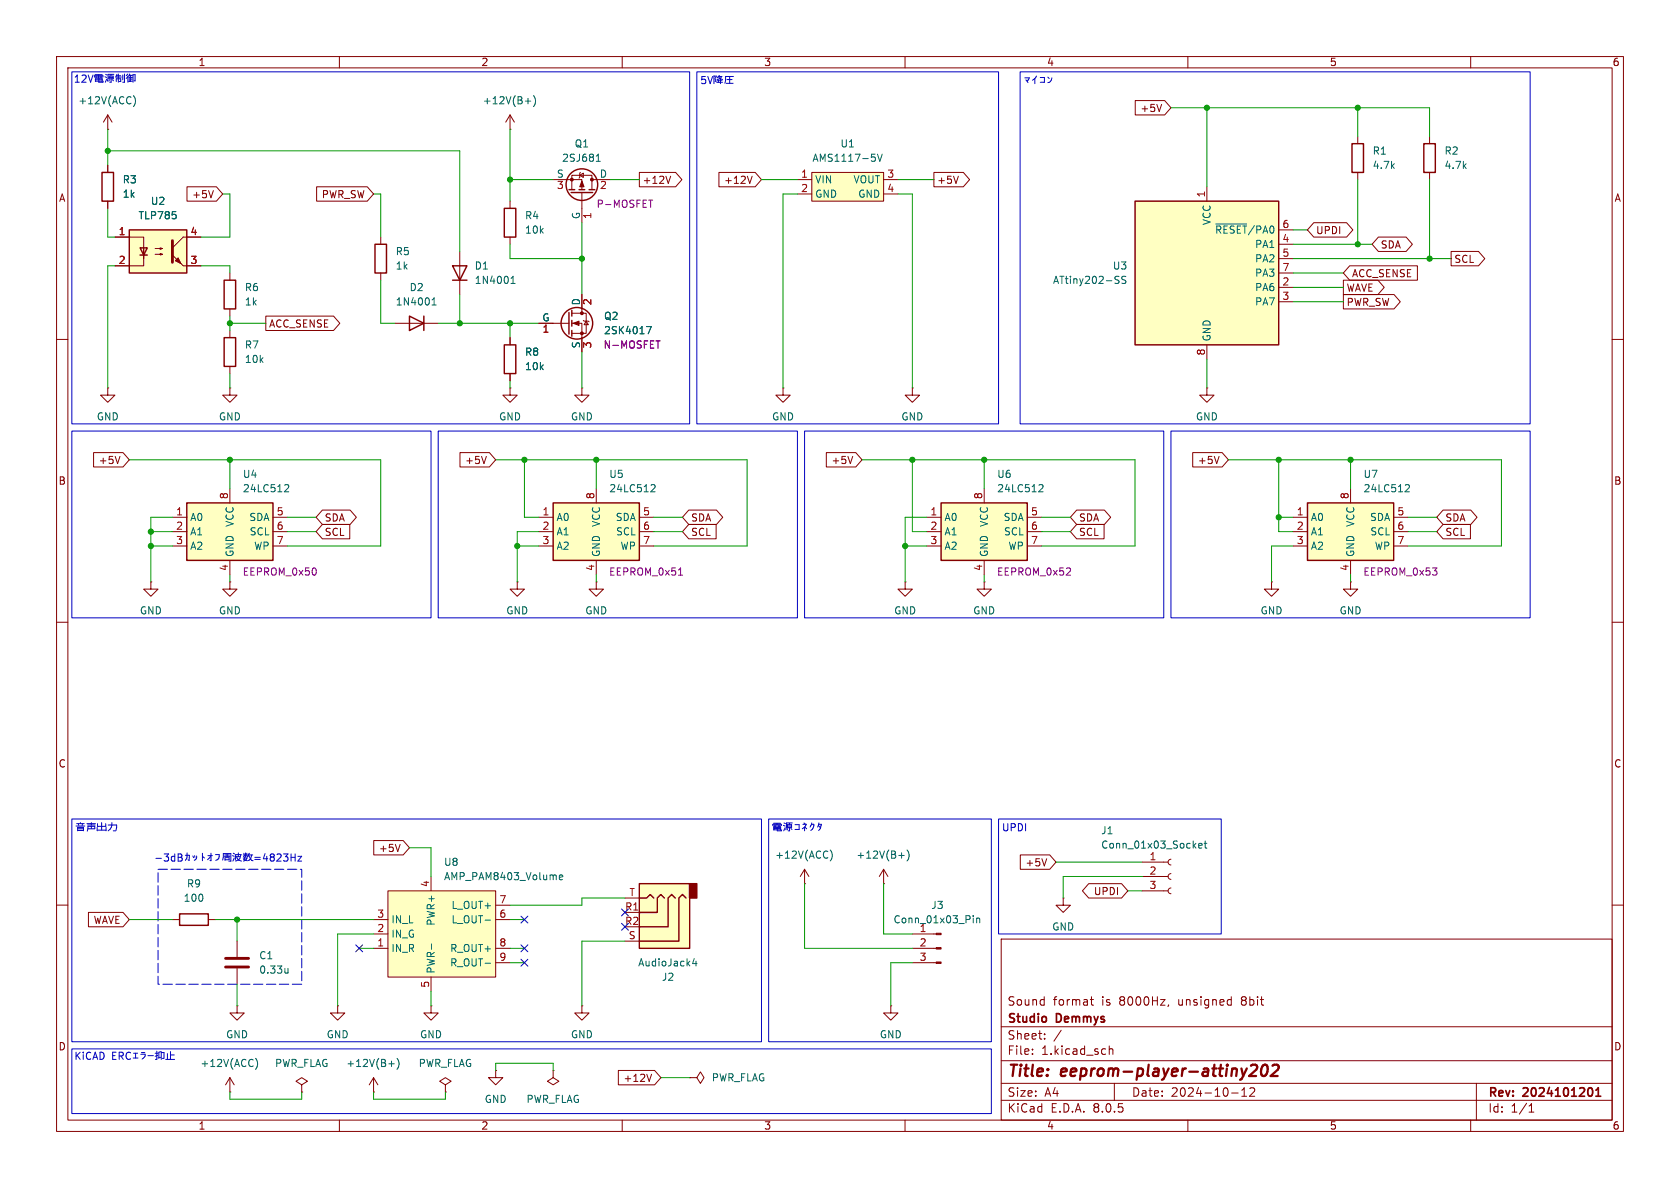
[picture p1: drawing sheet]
<svg xmlns="http://www.w3.org/2000/svg" width="297mm" height="210mm" viewBox="0 0 297 210" stroke-linecap="round" stroke-linejoin="round" font-family="sans-serif">
<g fill="none" stroke="#840000" stroke-width=".18">
<path d="M10 10h277v190h-277zM12 12h273v186h-273zM60 10v2M110 10v2M160 10v2M210 10v2M260 10v2M19 22.9h.1M19 20.3l-.7 1.3M19 20.3v2.6M19 20.3l.8 1.3M90.2 22.9h.1"/>
<path d="M90.2 20.3v2.6M90.2 20.3l-.8 1.3M90.2 20.3l.7 1.3M97.8 31.8h5.1v1.7M101.1 33.5v-2.5h3.5v2.5M102.5 31l.6-.4v.8zM102.6 30.5l-.1 .1v.8l-.1 .1M102.9 34v5.4M104.6 31.8h3.3M10 60h2M40.6 48.3v1.2M40.6 54.6v1.3"/>
<path d="M40.6 58.4v1.3M67.3 41.9v1.3M67.3 48.3v1.2M90.2 59.7v1.3M95.2 57.2h5.4M101.1 57.2h1.8v5M101.1 55.4h2.5v3.5h-2.5M102.9 52.1v3.3M103.1 56.6l.2 .2h.7l.1 .1M103.6 56.8l.4 .6h-.7zM285 60h2M19 68.6v1.3h1.3l-1.3 1.2-1.2-1.2h1.2"/>
<path d="M19 68.6h.1M40.6 68.6v1.3h1.3l-1.3 1.2-1.2-1.2h1.2M40.6 68.6h.1M40.6 64.8v1.2M90.2 68.6v1.3h1.2l-1.2 1.2-1.3-1.2h1.3M90.2 68.6h.1M90.2 66v1.3M102.9 68.6v1.3h1.2l-1.2 1.2-1.3-1.2h1.3M102.9 68.6h.1M10 110h2M285 110h2M10 160h2"/>
<path d="M285 160h2M30.5 162.6h1.2M36.8 162.6h1.3M41.9 177.8v1.3h1.3l-1.3 1.2-1.3-1.2h1.3M41.9 177.8h.1M41.9 166.4v2.8M41.9 171.2v2.8M76.2 177.8v1.3h1.3l-1.3 1.2-1.3-1.2h1.3M76.2 177.8h.1M102.9 177.8v1.3h1.2l-1.2 1.2-1.3-1.2h1.3M102.9 177.8h.1M157.5 177.8v1.3h1.2l-1.2 1.2-1.3-1.2h1.3"/>
<path d="M157.5 177.8h.1M177 166h108v32h-108zM192.7 176.7h.6M193 176.2v1.3l.3 .2M206.6 177.6l-.1 .3M217.5 176.7l.2 .1M217.7 176.2v1.5M217.7 177.6l-.2 .1M60 198v2M66 193h.1M66 190.5l-.7 1.3M66 190.5v2.5"/>
<path d="M66 190.5l.8 1.3M78.7 191.8l1.1-.7-1.1-.6-1 .6 1 .7v1.2M78.7 193h.1M87.6 189.2v1.3h1.3l-1.3 1.3-1.2-1.3h1.2M87.6 189.2h.1M110 198v2M121.9 190.5h1.3l.6-1 .7 1-.7 1-.6-1M121.9 190.5h.1M160 198v2M177 194.5h108M177 191.5h108M177 187.5h108"/>
<path d="M177 181.5h108M182.5 186.3v.1M182.5 185.5v.1M184.7 183.6v.1M184.7 182.8v.1M187.6 182.1l-1.3 2M196.1 184.9v1.5M196.1 185.5l.2-.1 .4 .1v.9M197 191.5v3M210 198v2M217.7 193.2h1.2M219.5 193.8h.9"/>
<path d="M219.5 192.7l.5-.4v1.5M221 192.4l.5-.1 .2 .1 .1 .3-.9 1.1h.9M260 198v2M261 191.5v6.5M270.3 196.6h.9M270.3 195.5l.4-.4v1.5"/>
</g>
<path d="M281.3 192.4l.3 .5-.3 .8M282.1 193.8h.9M282.1 192.7l.5-.4v1.5" fill="none" stroke="#840000" stroke-width=".3"/>
<path d="M221.1 188.4l.4-.2h.4a.45 .45 0 0 1 .3 .6l-.1 .3-1.3 1.1h1.3M223.2 188.4a.46 .46 0 0 1 .5-.2 .46 .46 0 0 1 .4 .4 1.15 1.15 0 0 1-.8 1.6l-.2-.1a1.54 1.54 0 0 1 .1-1.7zM225 188.4l.3-.2h.4a.45 .45 0 0 1 .4 .6l-.2 .3-1.3 1.1h1.3" fill="none" stroke="#840000" stroke-width=".4"/>
<g fill="none" stroke="#840000" stroke-width=".25">
<path d="M100.6 33.5h1M101 34h3.8M102.4 33.5h1M104.1 33.5h1.1M39.6 59.7h2.1v5.1h-2.1zM39.6 49.5h2.1v5.1h-2.1zM66.3 43.2h2v5.1h-2zM100.6 55.2v3.9M101.1 54.9v1M101.1 56.6v1.1M101.1 58.4v1M89.2 61h2v5h-2z"/>
<path d="M31.7 161.5h5.1v2.1h-5.1z"/>
<circle cx="102.9" cy="32.6" r="2.79"/>
<circle cx="102" cy="57.1" r="2.79"/>
</g>
<g fill="#840000" stroke="#840000" stroke-width=".18">
<path d="M102.9 32l.4 1h-.8z"/>
<path d="M101.3 57.2l1.1-.4v.7z"/>
<circle cx="101.1" cy="31.7" r=".25"/>
<circle cx="104.6" cy="31.7" r=".25"/>
<circle cx="102.9" cy="58.9" r=".25"/>
<circle cx="102.9" cy="55.4" r=".25"/>
</g>
<path d="M23.6 16.9a1.46 1.46 0 0 1 0 1.9M92.9 17.9h.9M93.3 17.4v1M94.3 16.9a1.46 1.46 0 0 1 0 1.9M105.4 28.5h.7M105.4 27.6l.4-.4v1.3M114.3 57.7h.8l-.5 1.3M50.9 171.2v.8M50.9 171.9l-.4 .1M68.7 188.1h1M69.2 187.6v.9M70.2 187.1a1.46 1.46 0 0 1 0 1.9" fill="none" stroke="#006464" stroke-width=".18"/>
<path d="M114.7 35.4h.7M116 60.3h.7" fill="none" stroke="#840084" stroke-width=".18"/>
<path d="M39.9 170.9h4M39.9 169.4h4" fill="none" stroke="#840000" stroke-width=".51"/>
<path d="M22.9 40.6h10.1v7.7h-10.1z" fill="#ffffc2"/>
<path d="M22.9 40.6h10.1v7.7h-10.1zM24.8 43.8h1.2l-.6 1.3zM24.8 45.1h1.2" fill="none" stroke="#840000" stroke-width=".25"/>
<path d="M20.3 41.9h5.1v3.8v-1.9M25.4 45.1v1.9h-5.1M27.4 45h1.3l-.4 .1v-.3l.4 .2M27.4 43.9h1.3l-.4 .2v-.3l.4 .1M32.4 47h3.2M35.6 41.9h-3.2l-1.9 1.9" fill="none" stroke="#840000" stroke-width=".18"/>
<g fill="#840000" stroke="#840000" stroke-width=".18">
<path d="M30.5 45.1l1.9 1.9z"/>
<path d="M31 46.1l.5-.5 .5 1z"/>
</g>
<path d="M30.5 42.5v3.9" fill="none" stroke="#840000" stroke-width=".51"/>
<path d="M31.1 38v.6" fill="none" stroke="#006464" stroke-width=".18"/>
<path d="M68.6 157.5h19v15.2h-19z" fill="#ffffc2"/>
<g fill="none" stroke="#840000" stroke-width=".18">
<path d="M19 29.2v1.3M19 35.6v1.2M90.2 35.6v1.2M69.8 57.2h7.7M90.2 41.9v1.3M68.6 157.5h19v15.2h-19zM76.2 154.9v2.6M59.7 177.8v1.3h1.3l-1.3 1.2-1.3-1.2h1.3M59.7 177.8h.1M66 167.6h2.6M66 165.1h2.6M66 162.6h2.6"/>
<path d="M76.2 172.7v2.6M87.6 167.6h2.6M87.6 162.6h2.6M87.6 160h2.6M87.6 170.2h2.6"/>
</g>
<path d="M76.4 53.9h.7M76.4 53l.3-.4v1.3M98.9 155.1l.6-.1-.1-.3h-.3l-.2 .2v.6h.5M76.3 166.9v.9M85.8 162.7h.9M85.8 170.3h.9" fill="none" stroke="#006464" stroke-width=".18"/>
<path d="M18 30.5h2.1v5.1h-2.1zM89.2 36.8h2v5.1h-2zM72.4 55.9l2.5 1.3-2.5 1.2zM74.9 55.9v2.5" fill="none" stroke="#840000" stroke-width=".25"/>
<path d="M113 156.2h8.9v11.4h-8.9z" fill="#ffffc2"/>
<path d="M121.9 156.2h1.3v2.6h-1.3z" fill="#840000" stroke="#840000" stroke-width=".25"/>
<path d="M80 47h2.5l-1.2 2.5zM80 49.5h2.5M113 156.2h8.9v11.4h-8.9zM113 158.8h1.3l.6-.7 .7 .7M117.5 158.8l-.7-.7-.6 .7v2.5h-3.2M119.4 158.8l-.7-.7-.6 .7v5h-5.1M121.3 158.8l-.7-.7-.6 .7v7.6h-7" fill="none" stroke="#840000" stroke-width=".25"/>
<g fill="none" stroke="#840000" stroke-width=".18">
<path d="M81.3 44.5v7.6M174 102.9v1.2h1.3l-1.3 1.3-1.3-1.3h1.3M174 102.9h.1M110.5 158.8h2.5M156.2 156.2h.1M156.2 153.7l-.8 1.2M156.2 153.7v2.5M156.2 153.7l.8 1.2M188 158.8v1.2h1.2l-1.2 1.3-1.3-1.3h1.3M188 158.8h.1M201.9 157.5h4.6M201.9 154.9h4.6"/>
<path d="M201.9 152.4h4.6M207 157l-.3 .1-.2 .4 .2 .3 .3 .2M207 154.4l-.3 .2-.2 .3 .2 .4 .3 .1M207 151.9l-.3 .1-.2 .4 .2 .4 .3 .1M110.5 161.3h2.5M110.5 166.4h2.5M40.6 193h.1M40.6 190.5l-.7 1.3M40.6 190.5v2.5M40.6 190.5l.8 1.3M53.3 191.8l1.1-.7-1.1-.6-1 .6 1 .7v1.2M53.3 193h.1"/>
<path d="M97.8 189.2v1.3l1 .6-1 .7-1-.7 1-.6M97.8 189.2h.1"/>
</g>
<path d="M90.3 50.1h.8M90.3 49.2l.4-.4v1.3M158.9 151.2h1M159.4 150.7v1M160.4 150.3a1.46 1.46 0 0 1 0 1.9M211.9 149.5l.6-.1v-.3h-.4l-.2 .2 .1 .6h.5M212.9 149.1h.5M213.1 148.7v1.1l.3 .1M122.7 169.4l-.3 .9h.8M123 169.9v.9M45.2 187.1a1.46 1.46 0 0 1 0 1.9" fill="none" stroke="#006464" stroke-width=".18"/>
<path d="M200.7 35.6h25.4v25.4h-25.4z" fill="#ffffc2"/>
<path d="M200.7 35.6h25.4v25.4h-25.4z" fill="none" stroke="#840000" stroke-width=".25"/>
<path d="M213.4 33v2.6M226.1 50.8h2.5M226.1 53.3h2.5M226.1 43.2h2.5M226.1 45.7h2.5M226.1 40.6h2.5M226.1 48.3h2.5M213.4 61v2.5" fill="none" stroke="#840000" stroke-width=".18"/>
<path d="M214.9 39.6h5.5M197.3 49.4l.4 .2 .1 .3-.2 .2h-.3M197.3 48.8l.5 .1M199 48.9l-.4-.1-.3 .3 .1 .3 .6 .2v.4l-.2 .1-.5-.1" fill="none" stroke="#006464" stroke-width=".18"/>
<path d="M166.4 88.9h15.2v10.2h-15.2z" fill="#ffffc2"/>
<path d="M166.4 88.9h15.2v10.2h-15.2z" fill="none" stroke="#840000" stroke-width=".25"/>
<g fill="none" stroke="#840000" stroke-width=".18">
<path d="M213.4 68.6v1.3h1.2l-1.2 1.2-1.3-1.2h1.3M213.4 68.6h.1M163.8 91.4h2.6M163.8 94h2.6M163.8 96.5h2.6M174 86.4v2.5M174 99.1v2.5M181.6 91.4h2.5M181.6 94h2.5M181.6 96.5h2.5M40.6 102.9v1.2h1.3l-1.3 1.3-1.2-1.3h1.2M40.6 102.9h.1"/>
<path d="M91.4 102.9v1.2h1.3l-1.3 1.3-1.2-1.3h1.2M91.4 102.9h.1M105.4 102.9v1.2h1.3l-1.3 1.3-1.3-1.3h1.3M105.4 102.9h.1"/>
</g>
<path d="M183.9 85.7h.4l.1 .3-.8 .9h.8" fill="none" stroke="#006464" stroke-width=".18"/>
<path d="M189.1 100.5l.2 .1-.1 .3-.7 .8h.8" fill="none" stroke="#840084" stroke-width=".18"/>
<path d="M97.8 88.9h15.2v10.2h-15.2z" fill="#ffffc2"/>
<path d="M97.8 88.9h15.2v10.2h-15.2z" fill="none" stroke="#840000" stroke-width=".25"/>
<g fill="none" stroke="#840000" stroke-width=".18">
<path d="M95.2 91.4h2.6M95.2 94h2.6M95.2 96.5h2.6M105.4 86.4v2.5M105.4 99.1v2.5M113 91.4h2.6M113 94h2.6M113 96.5h2.6M224.8 102.9v1.2h1.3l-1.3 1.3-1.3-1.3h1.3M224.8 102.9h.1M142.2 156.2h.1M142.2 153.7l-.7 1.2"/>
<path d="M142.2 153.7v2.5M142.2 153.7l.8 1.2"/>
</g>
<path d="M115.3 85.7h.4l.1 .3-.8 .9h.8M146.8 150.3a1.46 1.46 0 0 1 0 1.9" fill="none" stroke="#006464" stroke-width=".18"/>
<path d="M120 101.7h.7" fill="none" stroke="#840084" stroke-width=".18"/>
<path d="M33 88.9h15.3v10.2h-15.3z" fill="#ffffc2"/>
<path d="M33 88.9h15.3v10.2h-15.3z" fill="none" stroke="#840000" stroke-width=".25"/>
<path d="M30.5 91.4h2.5M30.5 94h2.5M30.5 96.5h2.5M40.6 86.4v2.5M40.6 99.1v2.5M48.3 91.4h2.5M48.3 94h2.5M48.3 96.5h2.5" fill="none" stroke="#840000" stroke-width=".18"/>
<path d="M50.5 85.7h.4l.1 .3-.7 .9h.7" fill="none" stroke="#006464" stroke-width=".18"/>
<path d="M55.8 100.5l.1 .4-.1 .7" fill="none" stroke="#840084" stroke-width=".18"/>
<path d="M231.1 88.9h15.3v10.2h-15.3z" fill="#ffffc2"/>
<path d="M239 25.4h2v5.1h-2zM251.7 25.4h2v5.1h-2zM231.1 88.9h15.3v10.2h-15.3z" fill="none" stroke="#840000" stroke-width=".25"/>
<g fill="none" stroke="#840000" stroke-width=".18">
<path d="M240 24.1v1.3M240 30.5v1.3M252.7 24.1v1.3M252.7 30.5v1.3M138.4 68.6v1.3h1.3l-1.3 1.2-1.2-1.2h1.2M138.4 68.6h.1M161.3 68.6v1.3h1.3l-1.3 1.2-1.3-1.2h1.3M161.3 68.6h.1M228.6 91.4h2.5M228.6 94h2.5M228.6 96.5h2.5M238.8 86.4v2.5"/>
<path d="M238.8 99.1v2.5M246.4 91.4h2.5M246.4 94h2.5M246.4 96.5h2.5M26.7 102.9v1.2h1.2l-1.2 1.3-1.3-1.3h1.3M26.7 102.9h.1M160 102.9v1.2h1.3l-1.3 1.3-1.3-1.3h1.3M160 102.9h.1M238.8 102.9v1.2h1.2l-1.2 1.3-1.3-1.3h1.3M238.8 102.9h.1M161.3 170.2h4.2M161.3 167.6h4.2"/>
<path d="M161.3 165.1h4.2"/>
</g>
<path d="M248.6 85.7h.4l.2 .3-.8 .9h.8M172.1 161.9v.1M172.1 162.3v.8M172.7 162.3v.8M172.7 162.4l.1-.1 .3 .1 .1 .7" fill="none" stroke="#006464" stroke-width=".18"/>
<path d="M253.2 100.4h.8l-.4 .5M253.9 100.9l.1 .2-.1 .5" fill="none" stroke="#840084" stroke-width=".18"/>
<g fill="#840000" stroke="#840000" stroke-width=".18">
<path d="M165.5 170.1h.9v.2h-.9z"/>
<path d="M165.5 167.5h.9v.3h-.9z"/>
<path d="M165.5 165h.9v.2h-.9z"/>
</g>
<path d="M143.5 30.5h12.7v5.1h-12.7z" fill="#ffffc2"/>
<g fill="none" stroke="#840000" stroke-width=".18">
<path d="M200.7 17.8h5.2l1.1 1.3-1.1 1.2h-5.2zM205.4 18.5l-.5 1.2M19 29.2v1.3M19 35.6v1.2M33.1 33h5.2l1.1 1.3-1.1 1.3h-5.2zM37.7 33.7l-.4 1.3M56 33h8.9l1.1 1.3-1.1 1.3h-8.9zM113 30.5h6.4l1.2 1.3-1.2 1.2h-6.4zM118.6 31.2l-.5 1.2M127.1 30.5h6.4l1.1 1.3-1.1 1.2h-6.4zM133 31.2l-.5 1.2M141 31.8h2.5"/>
<path d="M141 34.3h2.5M143.5 30.5h12.7v5.1h-12.7zM156.2 31.8h2.5M156.2 34.3h2.5M165.1 30.5h5.2l1.1 1.3-1.1 1.2h-5.2zM169.4 31.2l-.4 1.2M232.3 39.4h5.8l1.1 1.2-1.1 1.3h-5.8l-1.2-1.3zM20.3 41.9h2.6M20.3 47h2.6M33 41.9h2.6M33 47h2.6M47 55.9h12l1.1 1.3-1.1 1.2h-12z"/>
<path d="M90.2 59.7v1.3M95.2 57.2h2.6M102.9 52.1v2.5M102.9 59.7v2.5M237.5 49.5h6.1l1.1 1.3-1.1 1.3h-6.1zM237.5 52.1h8.9l1.2 1.2-1.2 1.3h-8.9zM238.6 47h12v2.5h-12l-1.1-1.2zM243.7 41.9h4.9l1.1 1.3-1.1 1.3h-4.9l-1.1-1.3zM256.5 44.4h4.9l1.1 1.3-1.1 1.3h-4.9zM90.2 66v1.3M16.5 80h5.2l1.2 1.3-1.2 1.3h-5.2zM21.2 80.7l-.4 1.3"/>
<path d="M57 90.2h4.9l1.1 1.2-1.1 1.3h-4.9l-1.1-1.3zM57 92.7h4.8v2.6h-4.8l-1.1-1.3zM81.3 80h5.2l1.1 1.3-1.1 1.3h-5.2zM86 80.7l-.4 1.3M121.8 92.7h4.8v2.6h-4.8l-1.2-1.3zM121.8 90.2h4.9l1.1 1.2-1.1 1.3h-4.9l-1.2-1.3zM146.1 80h5.2l1.1 1.3-1.1 1.3h-5.2zM150.8 80.7l-.5 1.3M190.3 92.7h4.9v2.6h-4.9l-1.1-1.3zM190.3 90.2h4.9l1.2 1.2-1.2 1.3h-4.9l-1.1-1.3zM210.9 80h5.2l1.1 1.3-1.1 1.3h-5.2zM215.5 80.7l-.4 1.3"/>
<path d="M255.1 90.2h4.9l1.1 1.2-1.1 1.3h-4.9l-1.1-1.3zM255.1 92.7h4.9v2.6h-4.9l-1.1-1.3zM66.1 148.6h5.2l1.1 1.3-1.1 1.2h-5.2zM70.7 149.3l-.4 1.2M180.4 151.1h5.2l1.1 1.3-1.1 1.3h-5.2zM185 151.8l-.4 1.3M192.5 156.2h5.8l1.1 1.3-1.1 1.3h-5.8l-1.1-1.3zM15.6 161.3h6.1l1.2 1.3-1.2 1.2h-6.1zM109.3 189.2h6.4l1.1 1.3-1.1 1.3h-6.4zM115.2 189.9l-.4 1.3"/>
</g>
<path d="M31.1 38v.6M154.1 27.2h.6M154.5 27.7l.3 .3v.3l-.3 .2M155.1 27.2l.4 1.3 .5-1.3M114.3 57.7h.8l-.5 1.3" fill="none" stroke="#006464" stroke-width=".18"/>
<g fill="none" stroke="#0000c2" stroke-width=".18">
<path d="M12.7 12.7h109.2v62.2h-109.2zM13.3 14.5h.7M13.3 13.6l.4-.3v1.2M14.5 13.4l.5-.1 .2 .3-.8 .9h.8M15.6 13.3l.4 1.2 .4-1.2M16.7 13.6v-.2h1.5v.2M16.8 13.2h1.3M16.8 13.7h.4M16.9 13.6h.3M16.9 14.1h1.2M16.9 14.4h1.2v-.5h-1.2v.5M17.4 13.2v.6"/>
<path d="M17.5 13.9v.6h.7l.1-.1M17.6 13.6h.4M17.6 13.7h.5M18.6 13.6l.3 .1M18.7 13.1l.2 .2M18.9 14l-.3 .5M19.3 13.4h.7v.5h-.7zM19.3 13.7h.7M19.3 14.1l-.1 .3M19.6 13.9v.6h-.2M19.6 13.2v.2M19.9 14.1l.2 .2"/>
<path d="M20.1 13.1h-1l-.1 1.3M20.4 13.6h1.1M20.6 14.4v-.5h.7v.5h-.2M20.6 13.4h.7M20.7 13.1l-.2 .5M20.9 13.1v1.4M21.7 13.3v.8M22 13.1v1.4h-.3M22.6 13.6v.9M22.6 13.1l-.3 .3M22.7 13.4l-.4 .5M22.8 13.7h.6"/>
<path d="M22.9 13.3h.5M22.9 13.9v.5M22.9 13.1l-.1 .4M23.1 14h.3M23.1 13.3v1.1M23.4 14.4h-.7M23.7 14.3h.2v-1.1h-.4v1.3M123.2 12.7h53.3v62.2h-53.3zM124.7 13.5h-.6l-.1 .6 .2-.1 .4 .1 .2 .1-.1 .5-.2 .1-.5-.1M125.1 13.5l.5 1.3 .4-1.3M126.2 13.4v1.4M126.2 13.5h.4l-.1 .3"/>
<path d="M126.4 13.9l.2 .5h-.2M126.7 14.5h1M126.8 14.2h.9M127 13.5h.6l-.3 .4M127 14.2v.3M127 13.6l.3 .3M127.2 13.3l-.4 .5M127.3 13.9l.4 .2M127.3 13.9l-.5 .2M127.4 14v.8M128.4 14.7h1.2M128.5 14.1h.9"/>
<path d="M129 13.6v1.1M129.7 13.5h-1.4l-.1 1.2M180.3 12.7h90.2v62.2h-90.2zM12.7 76.2h63.5v33h-63.5zM77.5 76.2h63.5v33h-63.5zM142.2 76.2h63.5v33h-63.5zM207 76.2h63.5v33h-63.5zM12.7 144.8h121.9v39.4h-121.9zM27.6 151.7h.9M29 151h.8l-.4 .4 .3 .2v.5l-.1 .1-.6-.1M30.9 151.4h-.4l-.2 .2 .1 .6h.5M30.9 151v1.2"/>
<path d="M31.5 151h.4l.3 .2-.3 .4 .3 .1v.3l-.2 .2h-.5zM31.5 151.6h.4M32.8 151.2h.7l-.1 .9-.2-.1M33.1 150.8v.7l-.3 .6M34.1 151.3l.1 .3M34.4 151.3l.1 .3M34.8 151.3a.65 .65 0 0 1-.5 .8M35.8 150.8v1.4M35.8 151.4l.4 .3M36.8 151.3h.7M37.2 151.3l-.5 .7M37.3 150.8v1.4l-.2-.1"/>
<path d="M38.1 151.1h.7a.82 .82 0 0 1-.7 1M39.4 152l.1-1.1h1.3v1.3h-.4M39.7 151.4h.9M39.7 151.1h.9M39.8 152h.7v-.4h-.7v.5M40.1 151v.4M41.1 151.3l.3 .1M41.2 150.8l.3 .2M41.4 151.7l-.2 .5M41.7 151.4h.8l-.1 .4-.7 .4M41.8 151.4l.4 .6 .5 .2M42.1 150.8v.6"/>
<path d="M42.5 151.3l.1-.2h-.9l-.1 .9M43 151.1h.8M43 151.7h.8M43.1 150.8l.1 .2M43.1 151.9l.6 .3M43.3 151.5l-.2 .5M43.4 150.8v.7M43.4 151.1l-.4 .3M43.4 151.2l.3 .2M43.6 151.7l-.1 .3-.5 .2M43.7 150.8l-.1 .2M44 151l-.2 .5"/>
<path d="M44.1 150.8l-.3 .6M44.5 151.1l-.2 .7-.5 .4M44.7 151.1h-.7l.3 .7 .2 .3 .2 .1M45 151.6h1M45 151.9h1M46.9 150.9l-.3 .9h.7M47.2 151.4v.8M48 151.5l-.2-.2 .2-.3h.4l.1 .2-.3 .3M48 151.5l-.2 .2v.4l.2 .1h.2l.3-.2v-.3l-.3-.2M48 151.5h.2M49 151.1l.5-.1 .2 .3-.8 .9h.8M50.1 151h.8l-.4 .4 .3 .2v.5l-.1 .1-.6-.1"/>
<path d="M51.5 151.6h.7M51.5 151v1.2M52.2 151v1.2M52.7 151.4h.6l-.6 .8h.6M135.9 144.8h39.4v39.4h-39.4zM176.5 144.8h39.4v20.3h-39.4zM12.7 185.4h162.6v11.5h-162.6zM19.9 186.6h.4M20.5 186h-.6v1.3h.6M21.1 186.7l.6-.1 .1-.2-.1-.3-.6-.1v1.3M21.4 186.7l.4 .6M23.1 186.1a.6 .6 0 0 0-.9 .4 .6 .6 0 0 0 .6 .8l.3-.1"/>
<path d="M23.5 187h.9M23.6 186.2h.7M24 186.2v.8M24.9 186.4h.8a.87 .87 0 0 1-.6 .8M25 186.1h.6M26.1 186.6h1M27.4 186.2h.6M27.7 185.8v1.5h-.2M27.9 186.5l-.5 .2M28.4 186.9l-.5 .1M28.5 185.9l-.4 .1v1M28.7 187.1h.3"/>
<path d="M29 187v-.9h-.5v1.2M29.3 187.3h1.6M29.6 186.2v1.1M30.1 186.5h.7M30.1 185.9v1.4"/>
</g>
<path d="M27.9 153.7h25.4v20.3h-25.4z" fill="none" stroke="#0000c2" stroke-width=".18" stroke-dasharray="1.7 .6"/>
<g fill="none" stroke="#009600" stroke-width=".18">
<path d="M207 19.1h45.7v5M213.4 19.1v13.9M240 19.1v5M19 36.8v5.1h1.3M19 26.7h62.3v17.8M19 22.9v6.3M39.4 34.3h1.2v7.6h-5M66 34.3h1.3v7.6M90.2 22.9v12.7M90.2 31.8h7.6M102.9 39.4v12.7M107.9 31.8h5.1"/>
<path d="M134.6 31.8h6.4M141 34.3h-2.6v34.3M158.7 34.3h2.6v34.3M158.7 31.8h6.4M240 31.8v11.4M252.7 31.8v13.9M20.3 47h-1.3v21.6M35.6 47h5v1.3M40.6 55.9v2.5M40.6 57.2h6.4M67.3 49.5v7.7h2.5M77.5 57.2h17.7"/>
<path d="M81.3 52.1v5.1M90.2 43.2v2.5h12.7M90.2 57.2v2.5M228.6 45.7h27.9M228.6 48.3h8.9M228.6 40.6h2.5M228.6 50.8h8.9M228.6 43.2h14M228.6 53.3h8.9M40.6 66v2.6M90.2 67.3v1.3M102.9 62.2v6.4"/>
<path d="M213.4 63.5v5.1M22.9 81.3h44.4v15.2h-16.5M26.7 96.5h3.8M26.7 94h3.8M30.5 91.4h-3.8v11.5M40.6 81.3v5.1M50.8 91.4h5.1M50.8 94h5.1M87.6 81.3h44.5v15.2h-16.5M91.4 96.5h3.8M92.7 81.3v10.1h2.5M95.2 94h-3.8v8.9"/>
<path d="M105.4 81.3v5.1M115.6 91.4h5M115.6 94h5M152.4 81.3h48.3v15.2h-16.6M160 96.5h3.8M161.3 81.3v12.7h2.5M163.8 91.4h-3.8v11.5M174 81.3v5.1M184.1 91.4h5.1M184.1 94h5.1M217.2 81.3h48.2v15.2h-16.5M226.1 91.4h2.5"/>
<path d="M226.1 81.3v12.7h2.5M228.6 96.5h-3.8v6.4M238.8 81.3v5.1M248.9 91.4h5.1M248.9 94h5.1M40.6 101.6v1.3M105.4 101.6v1.3M174 101.6v1.3M238.8 101.6v1.3M72.4 149.9h3.8v5M110.5 158.8h-7.6v1.2h-12.7M142.2 156.2v11.4h19.1"/>
<path d="M156.2 156.2v8.9h5.1M186.7 152.4h15.2M199.4 157.5h2.5M201.9 154.9h-13.9v3.9M22.9 162.6h7.6M38.1 162.6h27.9M41.9 162.6v3.8M41.9 174v3.8M63.5 167.6h2.5M66 165.1h-6.3v12.7M76.2 175.3v2.5M90.2 167.6h2.5"/>
<path d="M90.2 170.2h2.5M90.2 162.6h2.5M110.5 166.4h-7.6v11.4M161.3 170.2h-3.8v7.6M40.6 193v1.3h12.7v-1.3M66 193v1.3h12.7v-1.3M87.6 189.2v-1.2h10.2v1.2M116.8 190.5h5.1"/>
</g>
<path d="M62.9 167l1.2 1.2M64.1 167l-1.2 1.2M92.1 169.6l1.2 1.2M92.1 167l1.2 1.2M92.1 162l1.2 1.2M93.3 169.6l-1.2 1.2M93.3 167l-1.2 1.2M93.3 162l-1.2 1.2M109.9 160.7l1.2 1.2M109.9 163.2l1.2 1.2M111.1 160.7l-1.2 1.2M111.1 163.2l-1.2 1.2" fill="none" stroke="#000084" stroke-width=".18"/>
<path d="M116 60.3h.7" fill="none" stroke="#840084" stroke-width=".18"/>
<g fill="#009600" stroke="#009600" stroke-width=".18">
<circle cx="91.4" cy="96.5" r=".46"/>
<circle cx="92.7" cy="81.3" r=".46"/>
<circle cx="105.4" cy="81.3" r=".46"/>
<circle cx="19" cy="26.7" r=".46"/>
<circle cx="26.7" cy="96.5" r=".46"/>
<circle cx="26.7" cy="94" r=".46"/>
<circle cx="40.6" cy="81.3" r=".46"/>
<circle cx="41.9" cy="162.6" r=".46"/>
<circle cx="40.6" cy="57.2" r=".46"/>
<circle cx="102.9" cy="45.7" r=".46"/>
<circle cx="90.2" cy="31.8" r=".46"/>
<circle cx="90.2" cy="57.2" r=".46"/>
<circle cx="81.3" cy="57.2" r=".46"/>
<circle cx="161.3" cy="81.3" r=".46"/>
<circle cx="160" cy="96.5" r=".46"/>
<circle cx="226.1" cy="91.4" r=".46"/>
<circle cx="238.8" cy="81.3" r=".46"/>
<circle cx="226.1" cy="81.3" r=".46"/>
<circle cx="174" cy="81.3" r=".46"/>
<circle cx="213.4" cy="19.1" r=".46"/>
<circle cx="240" cy="19.1" r=".46"/>
<circle cx="252.7" cy="45.7" r=".46"/>
<circle cx="240" cy="43.2" r=".46"/>
</g>
<g font-size="2.8" fill="#840000">
<text x="178" y="190.9">Title:</text>
<text x="187.7" y="190.9">eeprom-player-attiny202</text>
</g>
<g font-size="2.1" fill="#840000">
<text x="178" y="178">Sound</text>
<text x="186.2" y="178">format</text>
<text x="194.8" y="178">is</text>
<text x="198" y="178">8000Hz,</text>
<text x="208.6" y="178">unsigned</text>
<text x="219.9" y="178">8bit</text>
<text x="178" y="184">Sheet:</text>
<text x="178" y="181.2">Studio</text>
<text x="186.8" y="181.2">Demmys</text>
<text x="178" y="186.7">File:</text>
<text x="184.1" y="186.7">1.kicad_sch</text>
<text x="178" y="196.9">KiCad</text>
<text x="178" y="194.1">Size:</text>
<text x="184.7" y="194.1">A4</text>
<text x="185.7" y="196.9">E.D.A.</text>
<text x="193.3" y="196.9">8.0.5</text>
<text x="200" y="194.1">Date:</text>
<text x="207" y="194.1">2024-10-12</text>
<text x="263" y="194.3">Rev:</text>
<text x="263" y="196.9">Id:</text>
<text x="267.1" y="196.9">1/1</text>
<text x="269.4" y="194.3">2024101201</text>
</g>
<g font-size="1.8" fill="#840000">
<text x="35" y="11.9">1</text>
<text x="85" y="11.9">2</text>
<text x="135" y="11.9">3</text>
<text x="185" y="11.9">4</text>
<text x="235" y="11.9">5</text>
<text x="285" y="11.9">6</text>
<text x="201.5" y="20">+5V</text>
<text x="10.3" y="35.9">A</text>
<text x="33.9" y="35.2">+5V</text>
<text x="56.8" y="35.2">PWR_SW</text>
<text x="113.5" y="32.7">+12V</text>
<text x="127.9" y="32.7">+12V</text>
<text x="165.6" y="32.7">+5V</text>
<text x="285.3" y="35.9">A</text>
<text x="232.6" y="41.6">UPDI</text>
<text x="244" y="44.1">SDA</text>
<text x="257" y="46.7">SCL</text>
<text x="238" y="51.8">WAVE</text>
<text x="238.9" y="49.2">ACC_SENSE</text>
<text x="47.5" y="58.1">ACC_SENSE</text>
<text x="238" y="54.3">PWR_SW</text>
<text x="17.4" y="82.2">+5V</text>
<text x="82.1" y="82.2">+5V</text>
<text x="146.9" y="82.2">+5V</text>
<text x="211.7" y="82.2">+5V</text>
<text x="10.3" y="85.9">B</text>
<text x="285.3" y="85.9">B</text>
<text x="57.3" y="92.4">SDA</text>
<text x="57.3" y="94.9">SCL</text>
<text x="122.1" y="94.9">SCL</text>
<text x="122.1" y="92.4">SDA</text>
<text x="190.7" y="94.9">SCL</text>
<text x="190.7" y="92.4">SDA</text>
<text x="255.4" y="92.4">SDA</text>
<text x="255.4" y="94.9">SCL</text>
<text x="10.3" y="135.9">C</text>
<text x="285.3" y="135.9">C</text>
<text x="66.9" y="150.8">+5V</text>
<text x="181.2" y="153.4">+5V</text>
<text x="193.3" y="158.4">UPDI</text>
<text x="16.5" y="163.5">WAVE</text>
<text x="10.3" y="185.9">D</text>
<text x="285.3" y="185.9">D</text>
<text x="110.1" y="191.5">+12V</text>
<text x="35" y="199.9">1</text>
<text x="85" y="199.9">2</text>
<text x="135" y="199.9">3</text>
<text x="185" y="199.9">4</text>
<text x="235" y="199.9">5</text>
<text x="285" y="199.9">6</text>
</g>
<g font-size="1.8" fill="#0000c2">
<text x="180.8" y="15.2">þÿ0Þ0¤0³0ó</text>
<text x="13.2" y="147.3">þÿ—óXðQúR›</text>
<text x="136.4" y="147.3">þÿ–ûn•0³0Í0¯0¿</text>
<text x="177" y="147.3">UPDI</text>
<text x="13" y="187.6">KiCAD</text>
</g>
<g font-size="1.8" fill="#006464">
<text x="13.7" y="18.6">+12V(ACC)</text>
<text x="85.3" y="18.6">+12V(B+)</text>
<text x="99.3" y="28.8">2SJ681</text>
<text x="101.5" y="26.3">Q1</text>
<text x="143.5" y="28.8">AMS1117-5V</text>
<text x="148.5" y="26.3">U1</text>
<text x="242.6" y="27.5">R1</text>
<text x="255.3" y="27.5">R2</text>
<text x="21.6" y="32.6">R3</text>
<text x="21.6" y="35.2">1k</text>
<text x="98.4" y="31.5">S</text>
<text x="105.9" y="31.5">D</text>
<text x="144" y="32.6">VIN</text>
<text x="144" y="35.2">GND</text>
<text x="150.8" y="32.6">VOUT</text>
<text x="151.6" y="35.2">GND</text>
<text x="242.6" y="30.1">4.7k</text>
<text x="255.3" y="30.1">4.7k</text>
<text x="24.4" y="39">TLP785</text>
<text x="26.6" y="36.4">U2</text>
<text x="92.7" y="39">R4</text>
<text x="92.7" y="41.5">10k</text>
<text x="102.6" y="38.8" transform="rotate(-90 102.6 38.8)">G</text>
<text x="214.2" y="39.9" transform="rotate(-90 214.2 39.9)">VCC</text>
<text x="214.7" y="41.5">~{RESET}/PA0</text>
<text x="69.9" y="45.3">R5</text>
<text x="69.9" y="47.9">1k</text>
<text x="83.8" y="47.9">D1</text>
<text x="196.6" y="47.9">U3</text>
<text x="221.8" y="44">PA1</text>
<text x="221.8" y="46.6">PA2</text>
<text x="43.2" y="51.7">R6</text>
<text x="72.3" y="51.7">D2</text>
<text x="83.8" y="50.4">1N4001</text>
<text x="186.1" y="50.4">ATtiny202-SS</text>
<text x="221.8" y="51.7">PA6</text>
<text x="221.8" y="49.1">PA3</text>
<text x="43.2" y="54.2">1k</text>
<text x="69.9" y="54.2">1N4001</text>
<text x="95.8" y="56.9">G</text>
<text x="102.6" y="54.1" transform="rotate(-90 102.6 54.1)">D</text>
<text x="106.7" y="56.7">Q2</text>
<text x="106.7" y="59.3">2SK4017</text>
<text x="221.8" y="54.2">PA7</text>
<text x="43.2" y="61.8">R7</text>
<text x="43.2" y="64.4">10k</text>
<text x="92.7" y="63.1">R8</text>
<text x="92.7" y="65.6">10k</text>
<text x="102.6" y="61.7" transform="rotate(-90 102.6 61.7)">S</text>
<text x="214.2" y="60.5" transform="rotate(-90 214.2 60.5)">GND</text>
<text x="17" y="74.5">GND</text>
<text x="38.6" y="74.5">GND</text>
<text x="88.1" y="74.5">GND</text>
<text x="100.8" y="74.5">GND</text>
<text x="136.4" y="74.5">GND</text>
<text x="159.3" y="74.5">GND</text>
<text x="211.3" y="74.5">GND</text>
<text x="42.8" y="84.7">U4</text>
<text x="42.8" y="87.2">24LC512</text>
<text x="107.6" y="84.7">U5</text>
<text x="107.6" y="87.2">24LC512</text>
<text x="176.2" y="84.7">U6</text>
<text x="176.2" y="87.2">24LC512</text>
<text x="241" y="84.7">U7</text>
<text x="241" y="87.2">24LC512</text>
<text x="33.5" y="92.3">A0</text>
<text x="33.5" y="94.8">A1</text>
<text x="41.5" y="93.2" transform="rotate(-90 41.5 93.2)">VCC</text>
<text x="44" y="92.3">SDA</text>
<text x="44" y="94.8">SCL</text>
<text x="98.3" y="92.3">A0</text>
<text x="98.3" y="94.8">A1</text>
<text x="106.3" y="93.2" transform="rotate(-90 106.3 93.2)">VCC</text>
<text x="108.8" y="92.3">SDA</text>
<text x="108.8" y="94.8">SCL</text>
<text x="166.9" y="92.3">A0</text>
<text x="166.9" y="94.8">A1</text>
<text x="174.9" y="93.2" transform="rotate(-90 174.9 93.2)">VCC</text>
<text x="177.3" y="92.3">SDA</text>
<text x="177.4" y="94.8">SCL</text>
<text x="231.6" y="92.3">A0</text>
<text x="231.6" y="94.8">A1</text>
<text x="239.6" y="93.2" transform="rotate(-90 239.6 93.2)">VCC</text>
<text x="242.1" y="92.3">SDA</text>
<text x="242.2" y="94.8">SCL</text>
<text x="33.5" y="97.4">A2</text>
<text x="41.5" y="98.6" transform="rotate(-90 41.5 98.6)">GND</text>
<text x="44.8" y="97.4">WP</text>
<text x="98.3" y="97.4">A2</text>
<text x="106.3" y="98.6" transform="rotate(-90 106.3 98.6)">GND</text>
<text x="109.6" y="97.4">WP</text>
<text x="166.9" y="97.4">A2</text>
<text x="174.9" y="98.6" transform="rotate(-90 174.9 98.6)">GND</text>
<text x="178.2" y="97.4">WP</text>
<text x="231.6" y="97.4">A2</text>
<text x="239.6" y="98.6" transform="rotate(-90 239.6 98.6)">GND</text>
<text x="242.9" y="97.4">WP</text>
<text x="24.6" y="108.8">GND</text>
<text x="38.6" y="108.8">GND</text>
<text x="89.4" y="108.8">GND</text>
<text x="103.4" y="108.8">GND</text>
<text x="158" y="108.8">GND</text>
<text x="172" y="108.8">GND</text>
<text x="222.8" y="108.8">GND</text>
<text x="236.7" y="108.8">GND</text>
<text x="194.6" y="147.7">J1</text>
<text x="78.4" y="153.3">U8</text>
<text x="78.4" y="155.8">AMP_PAM8403_Volume</text>
<text x="136.9" y="152">+12V(ACC)</text>
<text x="151.3" y="152">+12V(B+)</text>
<text x="194.6" y="150.2">Conn_01x03_Socket</text>
<text x="32.4" y="159.6">100</text>
<text x="32.9" y="157.1">R9</text>
<text x="79.7" y="160.9">L_OUT+</text>
<text x="164.5" y="160.9">J3</text>
<text x="69.1" y="166">IN_G</text>
<text x="69.1" y="163.4">IN_L</text>
<text x="77.1" y="163.8" transform="rotate(-90 77.1 163.8)">PWR+</text>
<text x="79.7" y="163.4">L_OUT-</text>
<text x="157.9" y="163.4">Conn_01x03_Pin</text>
<text x="162.5" y="164.8">1</text>
<text x="185.9" y="164.7">GND</text>
<text x="45.7" y="169.8">C1</text>
<text x="45.7" y="172.3">0.33u</text>
<text x="69.1" y="168.5">IN_R</text>
<text x="77.1" y="172.2" transform="rotate(-90 77.1 172.2)">PWR-</text>
<text x="79.5" y="168.5">R_OUT+</text>
<text x="79.5" y="171">R_OUT-</text>
<text x="112.7" y="171">AudioJack4</text>
<text x="116.9" y="173.6">J2</text>
<text x="39.9" y="183.7">GND</text>
<text x="57.7" y="183.7">GND</text>
<text x="74.2" y="183.7">GND</text>
<text x="100.8" y="183.7">GND</text>
<text x="155.4" y="183.7">GND</text>
<text x="35.3" y="188.8">+12V(ACC)</text>
<text x="48.5" y="188.8">PWR_FLAG</text>
<text x="61.1" y="188.8">+12V(B+)</text>
<text x="73.9" y="188.8">PWR_FLAG</text>
<text x="125.7" y="191.4">PWR_FLAG</text>
<text x="85.6" y="195.2">GND</text>
<text x="93" y="195.2">PWR_FLAG</text>
</g>
<g font-size="1.8" fill="#a90000">
<text x="98.4" y="33.7">3</text>
<text x="106" y="33.7">2</text>
<text x="141.5" y="31.5">1</text>
<text x="141.5" y="34">2</text>
<text x="156.8" y="31.5">3</text>
<text x="156.8" y="34">4</text>
<text x="213.1" y="35" transform="rotate(-90 213.1 35)">1</text>
<text x="20.9" y="41.7">1</text>
<text x="33.6" y="41.7">4</text>
<text x="104.9" y="38.8" transform="rotate(-90 104.9 38.8)">1</text>
<text x="226.6" y="40.4">6</text>
<text x="20.9" y="46.7">2</text>
<text x="33.6" y="46.7">3</text>
<text x="226.6" y="42.9">4</text>
<text x="226.6" y="45.5">5</text>
<text x="226.6" y="50.5">2</text>
<text x="226.6" y="53.1">3</text>
<text x="226.6" y="48">7</text>
<text x="95.8" y="59.1">1</text>
<text x="104.9" y="54" transform="rotate(-90 104.9 54)">2</text>
<text x="104.9" y="61.7" transform="rotate(-90 104.9 61.7)">3</text>
<text x="213.1" y="62.9" transform="rotate(-90 213.1 62.9)">8</text>
<text x="40.4" y="88.3" transform="rotate(-90 40.4 88.3)">8</text>
<text x="105.2" y="88.3" transform="rotate(-90 105.2 88.3)">8</text>
<text x="173.7" y="88.3" transform="rotate(-90 173.7 88.3)">8</text>
<text x="238.5" y="88.3" transform="rotate(-90 238.5 88.3)">8</text>
<text x="31" y="91.2">1</text>
<text x="31" y="93.7">2</text>
<text x="48.8" y="91.2">5</text>
<text x="48.8" y="93.7">6</text>
<text x="95.8" y="91.2">1</text>
<text x="95.8" y="93.7">2</text>
<text x="113.6" y="91.2">5</text>
<text x="113.6" y="93.7">6</text>
<text x="164.4" y="91.2">1</text>
<text x="164.4" y="93.7">2</text>
<text x="182.2" y="91.2">5</text>
<text x="182.2" y="93.7">6</text>
<text x="229.2" y="91.2">1</text>
<text x="229.2" y="93.7">2</text>
<text x="246.9" y="91.2">5</text>
<text x="246.9" y="93.7">6</text>
<text x="31" y="96.3">3</text>
<text x="40.4" y="101" transform="rotate(-90 40.4 101)">4</text>
<text x="48.8" y="96.3">7</text>
<text x="95.8" y="96.3">3</text>
<text x="105.2" y="101" transform="rotate(-90 105.2 101)">4</text>
<text x="113.6" y="96.3">7</text>
<text x="164.4" y="96.3">3</text>
<text x="173.7" y="101" transform="rotate(-90 173.7 101)">4</text>
<text x="182.2" y="96.3">7</text>
<text x="229.2" y="96.3">3</text>
<text x="238.5" y="101" transform="rotate(-90 238.5 101)">4</text>
<text x="246.9" y="96.3">7</text>
<text x="203.1" y="152.1">1</text>
<text x="203.1" y="154.7">2</text>
<text x="75.9" y="156.9" transform="rotate(-90 75.9 156.9)">4</text>
<text x="88.2" y="159.8">7</text>
<text x="110.4" y="161">R1</text>
<text x="111.2" y="158.5">T</text>
<text x="203.1" y="157.2">3</text>
<text x="66.6" y="167.4">1</text>
<text x="66.6" y="164.8">2</text>
<text x="66.6" y="162.3">3</text>
<text x="88.2" y="162.3">6</text>
<text x="88.2" y="167.4">8</text>
<text x="110.4" y="163.6">R2</text>
<text x="111.1" y="166.1">S</text>
<text x="162.5" y="167.4">2</text>
<text x="88.2" y="169.9">9</text>
<text x="162.5" y="169.9">3</text>
<text x="75.9" y="174.7" transform="rotate(-90 75.9 174.7)">5</text>
</g>
<g font-size="1.8" fill="#840084">
<text x="105.4" y="36.9">P-MOSFET</text>
<text x="106.6" y="61.8">N-MOSFET</text>
<text x="42.8" y="102">EEPROM_0x50</text>
<text x="107.6" y="102">EEPROM_0x51</text>
<text x="176.2" y="102">EEPROM_0x52</text>
<text x="240.9" y="102">EEPROM_0x53</text>
</g>
</svg>
